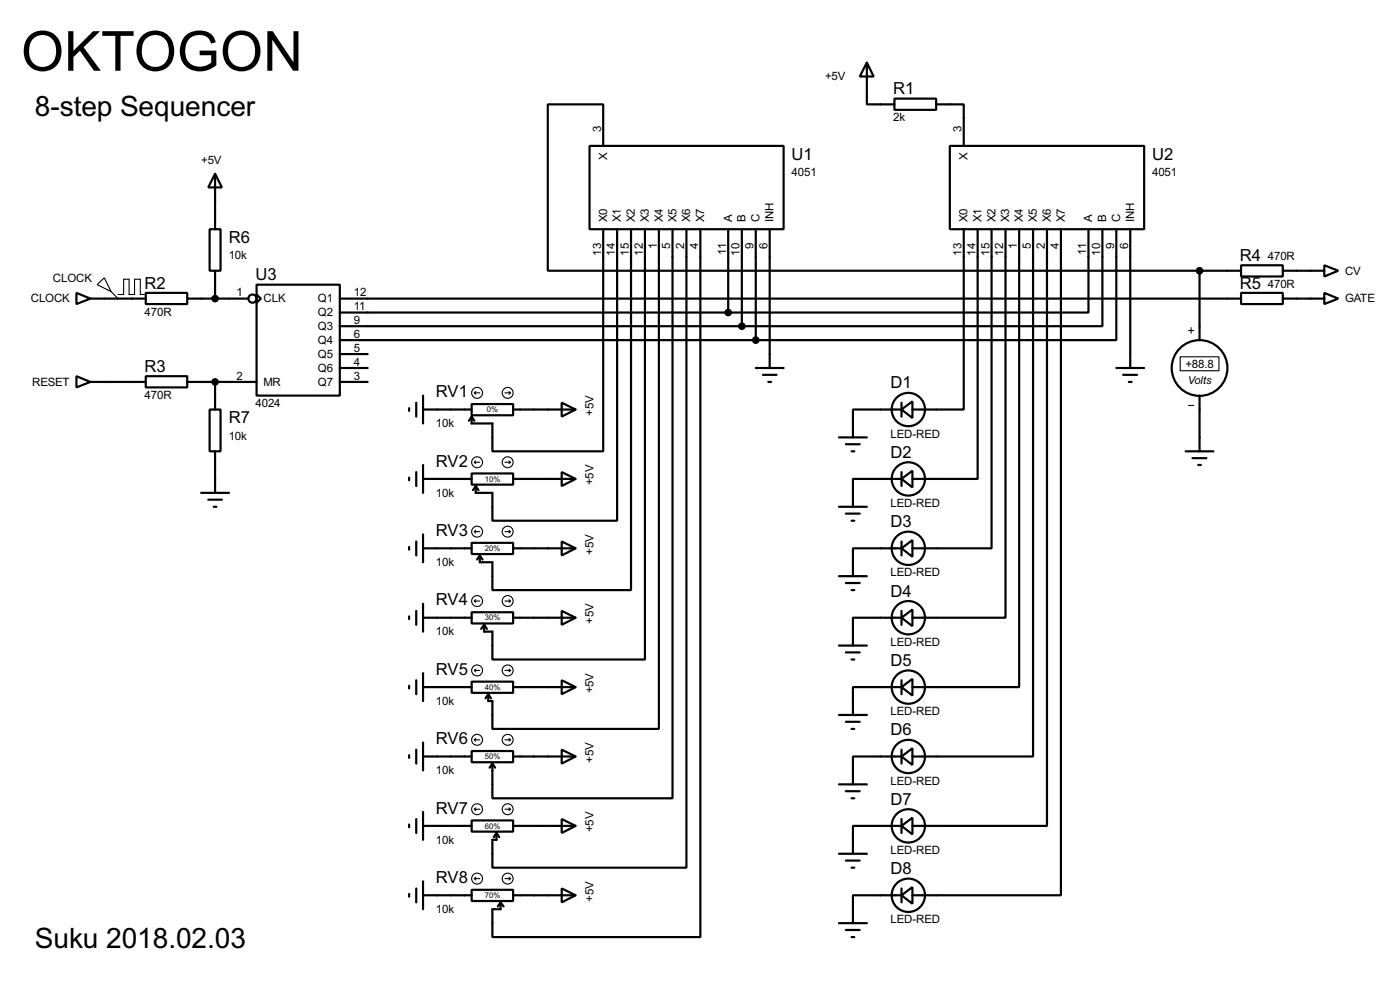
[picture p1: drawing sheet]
<svg xmlns="http://www.w3.org/2000/svg" width="256mm" height="180mm" viewBox="0 0 256 180" stroke-linecap="round" stroke-linejoin="round" font-family="sans-serif">
<g fill="none" stroke="#000" stroke-width=".4">
<path d="M158.8 11.5l1.3 2.5h-2.6zM158.8 11.5v7.6h5.1M163.9 18.1h7.6v2h-7.6zM171.5 19.1h5.1v7.6M39.4 31.8l1.3 2.5h-2.5zM39.4 31.8v10.2M108 26.7h35.6v15.3h-35.6zM110.5 26.7v-7.6h-10.1v30.5h119.4M174 26.7h35.6v15.3h-35.6zM14 53.6l2.6 1.1-2.6 1zM16.6 54.7h10.1M26.7 53.6h7.6v2.1h-7.6z"/>
<path d="M34.3 54.7h11.2M38.4 42h2v7.6h-2zM39.4 49.6v5.1M47 52.1h15.3v20.3h-15.3zM47 53.9l.8 .8-.8 .7zM62.3 57.2h71.1M62.3 59.7h73.6M62.3 54.7h165.1M110.5 42v40.6h-20.3v-5.1h-3.8v-1.2M113.1 42v53.3h-22.9v-5.1h-3v-1.2M115.6 42v66h-25.4v-5.1h-2.3v-1.2M118.2 42v78.7h-28v-5.1h-1.5v-1.2"/>
<path d="M120.7 42v91.4h-30.5v-5.1h-.7v-1.2M123.2 42v104.1h-33v-6.3M125.8 42v116.8h-35.6v-5.1h.8v-1.2M128.3 42v129.5h-38.1v-5.1h1.5v-1.2M133.4 42v15.2M135.9 42v17.7M138.5 42v20.3M141 42v25.4M176.6 42v33h-9.4M179.1 42v45.7h-11.9M181.7 42v58.4h-14.5M184.2 42v71.1h-17"/>
<path d="M186.7 42v83.8h-19.5M189.3 42v96.5h-22.1M191.8 42v109.2h-24.6M194.4 42v121.9h-27.2M199.4 42v15.2h-66M202 42v17.7h-66.1M204.5 42v20.3h-66M207.1 42v25.4M219.8 49.6v12.7M219.8 49.6h7.6M227.4 48.6h7.6v2h-7.6zM227.4 53.6h7.6v2.1h-7.6z"/>
<path d="M235 54.7h7.6M235 49.6h7.6M242.6 48.6l2.6 1-2.6 1zM242.6 53.6l2.6 1.1-2.6 1zM14 68.9l2.6 1-2.6 1zM16.6 69.9h10.1M26.7 68.9h7.6v2h-7.6zM34.3 69.9h12.7M38.4 75h2v7.6h-2zM39.4 69.9v5.1M62.3 62.3h76.2M62.3 69.9h5.1"/>
<path d="M62.3 64.8h5.1M62.3 67.4h5.1M75 74.7v.5M76.3 73.7v2.6M77.5 75h8.9M77.5 72.4v5.1M86.4 74h7.6v2h-7.6zM86.4 76.3l-.5 .7M86.4 76.3l.5 .7M94 75h11.5M102.9 73.7l2.6 1.3-2.6 1.3zM138.5 67.4h5.1"/>
<path d="M139.8 68.6h2.5M140.8 69.9h.5M165.2 75l2-1.5v3zM165.2 75h-8.9v5.1M165.2 73.7v2.6M204.5 67.4h5.1M205.8 68.6h2.5M206.8 69.9h.5M219.8 72.4v10.2M36.9 90.2h5.1M38.2 91.5h2.5M39.2 92.8h.5"/>
<path d="M39.4 82.6v7.6M75 87.4v.5M76.3 86.4v2.6M76.3 99.1v2.6M77.5 87.7h8.9M77.5 85.1v5.1M77.5 97.8v5.1M86.4 86.7h7.6v2h-7.6zM86.4 99.4h7.6v2h-7.6zM87.2 89l-.5 .7M87.2 89l.5 .7M94 87.7h11.5"/>
<path d="M102.9 99.1l2.6 1.3-2.6 1.3zM102.9 86.4l2.6 1.3-2.6 1.3zM153.7 80.1h5.1M153.7 92.8h5.1M155 81.3h2.5M155 94h2.5M156 82.6h.5M156 95.3h.5M165.2 87.7l2-1.5v3zM165.2 87.7h-8.9v5.1M165.2 86.4v2.6M165.2 99.1v2.6"/>
<path d="M217.2 82.6h5.1M218.5 83.9h2.5M219.5 85.1h.5M75 100.1v.5M75 112.8v.5M76.3 111.8v2.6M77.5 113.1h8.9M77.5 100.4h8.9M77.5 110.5v5.1M86.4 112.1h7.6v2h-7.6zM87.9 101.7l-.5 .7M87.9 101.7l.5 .7"/>
<path d="M88.7 114.4l-.5 .7M88.7 114.4l.5 .7M94 113.1h11.5M94 100.4h11.5M102.9 111.8l2.6 1.3-2.6 1.3zM153.7 105.5h5.1M153.7 118.2h5.1M155 106.7h2.5M155 119.4h2.5M156 108h.5M165.2 100.4l2-1.5v3zM165.2 113.1l2-1.5v3z"/>
<path d="M165.2 100.4h-8.9v5.1M165.2 113.1h-8.9v5.1M165.2 111.8v2.6M75 125.5v.5M75 138.2v.5M76.3 124.5v2.6M76.3 137.2v2.6M77.5 138.5h8.9M77.5 125.8h8.9M77.5 123.2v5.1M77.5 135.9v5.1M86.4 124.8h7.6v2h-7.6z"/>
<path d="M86.4 137.5h7.6v2h-7.6zM89.5 127.1l-.5 .7M89.5 127.1l.5 .7M90.2 139.8l-.5 .7M90.2 139.8l.5 .7M94 138.5h11.5M94 125.8h11.5M102.9 137.2l2.6 1.3-2.6 1.3zM102.9 124.5l2.6 1.3-2.6 1.3zM153.7 130.9h5.1M155 132.1h2.5M156 120.7h.5"/>
<path d="M156 133.4h.5M165.2 125.8l2-1.5v3zM165.2 138.5l2-1.5v3zM165.2 125.8h-8.9v5.1M165.2 138.5h-8.9v5.1M165.2 124.5v2.6M165.2 137.2v2.6M75 150.9v.5M76.3 149.9v2.6M77.5 151.2h8.9M77.5 148.6v5.1M86.4 150.2h7.6v2h-7.6z"/>
<path d="M91 152.5l.5 .7M91 152.5l-.5 .7M94 151.2h11.5M102.9 149.9l2.6 1.3-2.6 1.3zM153.7 143.6h5.1M153.7 156.3h5.1M155 144.8h2.5M155 157.5h2.5M156 146.1h.5M156 158.8h.5M165.2 151.2l2-1.5v3zM165.2 151.2h-8.9v5.1"/>
<path d="M165.2 149.9v2.6M75 163.6v.5M76.3 162.6v2.6M77.5 163.9h8.9M77.5 161.3v5.1M86.4 162.9h7.6v2h-7.6zM91.7 165.2l.6 .7M91.7 165.2l-.5 .7M94 163.9h11.5M102.9 162.6l2.6 1.3-2.6 1.3zM153.7 169h5.1M155 170.2h2.5"/>
<path d="M156 171.5h.5M165.2 163.9l2-1.5v3zM165.2 163.9h-8.9v5.1M165.2 162.6v2.6"/>
<circle cx="46.2" cy="54.7" r=".75"/>
<circle cx="166.4" cy="75" r="3.1"/>
<circle cx="219.7" cy="67.4" r="5.1"/>
<circle cx="166.4" cy="87.7" r="3.1"/>
<circle cx="166.4" cy="113.1" r="3.1"/>
<circle cx="166.4" cy="100.4" r="3.1"/>
<circle cx="166.4" cy="125.8" r="3.1"/>
<circle cx="166.4" cy="138.5" r="3.1"/>
<circle cx="166.4" cy="151.2" r="3.1"/>
<circle cx="166.4" cy="163.9" r="3.1"/>
</g>
<g fill="none" stroke="#000" stroke-width=".2">
<path d="M17.8 52.1l1.3-1.2 1.3 2.5zM20.4 53.4l1.2 1.3M21.6 53.9h1.1v-2.8h1v2.8h1v-2.8h1v2.8h.8M86.9 71.9h1M86.9 71.9l.3 .3M87.2 71.7l-.3 .2M92.5 71.9h1M93.3 71.7l.2 .2M93.5 71.9l-.2 .3M216.2 65.3h7.1v2.6h-7.1zM86.9 84.6h1M86.9 84.6l.3 .3"/>
<path d="M86.9 97.3h1M86.9 97.3l.3 .3M87.2 84.4l-.3 .2M87.2 97.1l-.3 .2M92.5 84.6h1M92.5 97.3h1M93.3 84.4l.2 .2M93.3 97.1l.2 .2M93.5 84.6l-.2 .3M93.5 97.3l-.2 .3M86.9 110h1M86.9 110l.3 .3"/>
<path d="M87.2 109.8l-.3 .2M92.5 110h1M93.3 109.8l.2 .2M93.5 110l-.2 .3M86.9 122.7h1M86.9 122.7l.3 .3M86.9 135.4h1M86.9 135.4l.3 .3M87.2 122.5l-.3 .2M87.2 135.2l-.3 .2M92.5 122.7h1M92.5 135.4h1"/>
<path d="M93.3 122.5l.2 .2M93.3 135.2l.2 .2M93.5 122.7l-.2 .3M93.5 135.4l-.2 .3M86.9 148.1h1M86.9 148.1l.3 .3M87.2 147.9l-.3 .2M92.5 148.1h1M93.3 147.9l.2 .2M93.5 148.1l-.2 .3M86.9 160.8h1M86.9 160.8l.3 .3"/>
<path d="M87.2 160.6l-.3 .2M92.5 160.8h1M93.3 160.6l.2 .2M93.5 160.8l-.2 .3"/>
<circle cx="87.4" cy="71.9" r="1"/>
<circle cx="93" cy="71.9" r="1"/>
<circle cx="87.4" cy="97.3" r="1"/>
<circle cx="87.4" cy="84.6" r="1"/>
<circle cx="93" cy="84.6" r="1"/>
<circle cx="93" cy="97.3" r="1"/>
<circle cx="87.4" cy="110" r="1"/>
<circle cx="93" cy="110" r="1"/>
<circle cx="87.4" cy="135.4" r="1"/>
<circle cx="87.4" cy="122.7" r="1"/>
<circle cx="93" cy="135.4" r="1"/>
<circle cx="93" cy="122.7" r="1"/>
<circle cx="87.4" cy="148.1" r="1"/>
<circle cx="93" cy="148.1" r="1"/>
<circle cx="87.4" cy="160.8" r="1"/>
<circle cx="93" cy="160.8" r="1"/>
</g>
<g fill="#000" stroke="#000" stroke-width=".4">
<circle cx="39.4" cy="54.7" r=".5"/>
<circle cx="133.4" cy="57.2" r=".5"/>
<circle cx="135.9" cy="59.7" r=".5"/>
<circle cx="219.7" cy="49.6" r=".5"/>
<circle cx="39.4" cy="69.9" r=".5"/>
<circle cx="138.4" cy="62.3" r=".5"/>
</g>
<path d="M218.2 60v1M217.7 60.5h1M217.7 74.2h1" fill="none" stroke="#000" stroke-width=".18"/>
<text font-size="11.3" x="3.9" y="13">OKTOGON</text>
<g font-size="5.8">
<text x="6.4" y="21.2">8-step Sequencer</text>
<text x="6.4" y="173.6">Suku 2018.02.03</text>
</g>
<g font-size="3.4">
<text x="163.7" y="17.3">R1</text>
<text x="145" y="29.3">U1</text>
<text x="211.1" y="29.3">U2</text>
<text x="41.9" y="44.5">R6</text>
<text x="227.2" y="47.8">R4</text>
<text x="26.5" y="52.8">R2</text>
<text x="46.8" y="51.3">U3</text>
<text x="227.2" y="52.8">R5</text>
<text x="26.5" y="68.1">R3</text>
<text x="163.2" y="71.1">D1</text>
<text x="41.9" y="77.5">R7</text>
<text x="79.9" y="72.7">RV1</text>
<text x="163.2" y="83.8">D2</text>
<text x="79.9" y="85.4">RV2</text>
<text x="79.9" y="98.1">RV3</text>
<text x="163.2" y="96.5">D3</text>
<text x="79.9" y="110.8">RV4</text>
<text x="163.2" y="109.2">D4</text>
<text x="79.9" y="123.5">RV5</text>
<text x="163.2" y="121.9">D5</text>
<text x="79.9" y="136.2">RV6</text>
<text x="163.2" y="134.6">D6</text>
<text x="79.9" y="148.9">RV7</text>
<text x="163.2" y="147.3">D7</text>
<text x="79.9" y="161.6">RV8</text>
<text x="163.2" y="160">D8</text>
</g>
<g font-size="2.4">
<text x="151.2" y="14.7">+5V</text>
<text x="163.7" y="22.2">2k</text>
<text x="36.9" y="30">+5V</text>
<text x="110.1" y="24.2" transform="rotate(-90 110.1 24.2)">3</text>
<text x="111.2" y="29.3" transform="rotate(-90 111.2 29.3)">X</text>
<text x="176.2" y="24.2" transform="rotate(-90 176.2 24.2)">3</text>
<text x="177.3" y="29.3" transform="rotate(-90 177.3 29.3)">X</text>
<text x="145" y="32.2">4051</text>
<text x="211.1" y="32.2">4051</text>
<text x="111.2" y="40.7" transform="rotate(-90 111.2 40.7)">X0</text>
<text x="113.8" y="40.7" transform="rotate(-90 113.8 40.7)">X1</text>
<text x="116.3" y="40.7" transform="rotate(-90 116.3 40.7)">X2</text>
<text x="118.9" y="40.7" transform="rotate(-90 118.9 40.7)">X3</text>
<text x="121.4" y="40.6" transform="rotate(-90 121.4 40.6)">X4</text>
<text x="123.9" y="40.7" transform="rotate(-90 123.9 40.7)">X5</text>
<text x="126.5" y="40.7" transform="rotate(-90 126.5 40.7)">X6</text>
<text x="129" y="40.7" transform="rotate(-90 129 40.7)">X7</text>
<text x="134.1" y="40.7" transform="rotate(-90 134.1 40.7)">A</text>
<text x="136.6" y="40.7" transform="rotate(-90 136.6 40.7)">B</text>
<text x="139.2" y="40.6" transform="rotate(-90 139.2 40.6)">C</text>
<text x="141.7" y="40.6" transform="rotate(-90 141.7 40.6)">INH</text>
<text x="177.3" y="40.6" transform="rotate(-90 177.3 40.6)">X0</text>
<text x="179.8" y="40.6" transform="rotate(-90 179.8 40.6)">X1</text>
<text x="182.4" y="40.7" transform="rotate(-90 182.4 40.7)">X2</text>
<text x="184.9" y="40.6" transform="rotate(-90 184.9 40.6)">X3</text>
<text x="187.4" y="40.6" transform="rotate(-90 187.4 40.6)">X4</text>
<text x="190" y="40.6" transform="rotate(-90 190 40.6)">X5</text>
<text x="192.5" y="40.6" transform="rotate(-90 192.5 40.6)">X6</text>
<text x="195.1" y="40.7" transform="rotate(-90 195.1 40.7)">X7</text>
<text x="200.1" y="40.6" transform="rotate(-90 200.1 40.6)">A</text>
<text x="202.7" y="40.6" transform="rotate(-90 202.7 40.6)">B</text>
<text x="205.2" y="40.6" transform="rotate(-90 205.2 40.6)">C</text>
<text x="207.8" y="40.7" transform="rotate(-90 207.8 40.7)">INH</text>
<text x="41.9" y="47.4">10k</text>
<text x="110.1" y="46.8" transform="rotate(-90 110.1 46.8)">13</text>
<text x="112.7" y="46.8" transform="rotate(-90 112.7 46.8)">14</text>
<text x="115.2" y="46.8" transform="rotate(-90 115.2 46.8)">15</text>
<text x="117.8" y="46.8" transform="rotate(-90 117.8 46.8)">12</text>
<text x="120.3" y="45.7" transform="rotate(-90 120.3 45.7)">1</text>
<text x="122.8" y="45.7" transform="rotate(-90 122.8 45.7)">5</text>
<text x="125.4" y="45.7" transform="rotate(-90 125.4 45.7)">2</text>
<text x="127.9" y="45.7" transform="rotate(-90 127.9 45.7)">4</text>
<text x="133" y="46.6" transform="rotate(-90 133 46.6)">11</text>
<text x="135.5" y="46.8" transform="rotate(-90 135.5 46.8)">10</text>
<text x="138.1" y="45.7" transform="rotate(-90 138.1 45.7)">9</text>
<text x="140.6" y="45.6" transform="rotate(-90 140.6 45.6)">6</text>
<text x="176.2" y="46.8" transform="rotate(-90 176.2 46.8)">13</text>
<text x="178.7" y="46.8" transform="rotate(-90 178.7 46.8)">14</text>
<text x="181.3" y="46.8" transform="rotate(-90 181.3 46.8)">15</text>
<text x="183.8" y="46.8" transform="rotate(-90 183.8 46.8)">12</text>
<text x="186.3" y="45.6" transform="rotate(-90 186.3 45.6)">1</text>
<text x="188.9" y="45.6" transform="rotate(-90 188.9 45.6)">5</text>
<text x="191.4" y="45.6" transform="rotate(-90 191.4 45.6)">2</text>
<text x="194" y="45.7" transform="rotate(-90 194 45.7)">4</text>
<text x="199" y="46.6" transform="rotate(-90 199 46.6)">11</text>
<text x="201.6" y="46.8" transform="rotate(-90 201.6 46.8)">10</text>
<text x="204.1" y="45.7" transform="rotate(-90 204.1 45.7)">9</text>
<text x="206.7" y="45.7" transform="rotate(-90 206.7 45.7)">6</text>
<text x="232.3" y="47.6">470R</text>
<text x="9.7" y="51.5">CLOCK</text>
<text x="232.3" y="52.7">470R</text>
<text x="246.4" y="50.3">CV</text>
<text x="5.7" y="55.4">CLOCK</text>
<text x="26.5" y="57.8">470R</text>
<text x="43.4" y="54.3">1</text>
<text x="48.3" y="55.4">CLK</text>
<text x="58.3" y="55.4">Q1</text>
<text x="58.3" y="57.9">Q2</text>
<text x="64.8" y="54.3">12</text>
<text x="64.8" y="56.8">11</text>
<text x="64.8" y="59.3">9</text>
<text x="246.4" y="55.4">GATE</text>
<text x="58.3" y="60.4">Q3</text>
<text x="58.3" y="63">Q4</text>
<text x="58.3" y="65.5">Q5</text>
<text x="64.8" y="61.9">6</text>
<text x="64.8" y="64.4">5</text>
<text x="5.9" y="70.6">RESET</text>
<text x="43.4" y="69.5">2</text>
<text x="48.3" y="70.6">MR</text>
<text x="58.3" y="68.1">Q6</text>
<text x="58.3" y="70.6">Q7</text>
<text x="64.8" y="67">4</text>
<text x="64.8" y="69.5">3</text>
<text x="217.2" y="67.3">+88.8</text>
<text x="26.5" y="73">470R</text>
<text x="46.8" y="74.5">4024</text>
<text x="108.7" y="76.1" transform="rotate(-90 108.7 76.1)">+5V</text>
<text x="41.9" y="80.4">10k</text>
<text x="79.9" y="78.2">10k</text>
<text x="163.2" y="80.1">LED-RED</text>
<text x="108.7" y="88.8" transform="rotate(-90 108.7 88.8)">+5V</text>
<text x="79.9" y="90.9">10k</text>
<text x="163.2" y="92.8">LED-RED</text>
<text x="108.7" y="101.5" transform="rotate(-90 108.7 101.5)">+5V</text>
<text x="79.9" y="103.6">10k</text>
<text x="163.2" y="105.5">LED-RED</text>
<text x="79.9" y="116.3">10k</text>
<text x="108.7" y="114.2" transform="rotate(-90 108.7 114.2)">+5V</text>
<text x="163.2" y="118.2">LED-RED</text>
<text x="79.9" y="129">10k</text>
<text x="108.7" y="126.9" transform="rotate(-90 108.7 126.9)">+5V</text>
<text x="163.2" y="130.9">LED-RED</text>
<text x="79.9" y="141.7">10k</text>
<text x="108.7" y="139.6" transform="rotate(-90 108.7 139.6)">+5V</text>
<text x="163.2" y="143.6">LED-RED</text>
<text x="79.9" y="154.4">10k</text>
<text x="108.7" y="152.3" transform="rotate(-90 108.7 152.3)">+5V</text>
<text x="163.2" y="156.3">LED-RED</text>
<text x="79.9" y="167.1">10k</text>
<text x="108.7" y="165" transform="rotate(-90 108.7 165)">+5V</text>
<text x="163.2" y="169">LED-RED</text>
</g>
<text font-size="2.3" x="217.6" y="70.3">Volts</text>
<g font-size="1.6">
<text x="89.2" y="75.5">0%</text>
<text x="88.8" y="88.2">10%</text>
<text x="88.8" y="100.9">20%</text>
<text x="88.8" y="113.6">30%</text>
<text x="88.8" y="126.3">40%</text>
<text x="88.8" y="139">50%</text>
<text x="88.8" y="151.7">60%</text>
<text x="88.8" y="164.4">70%</text>
</g>
</svg>
